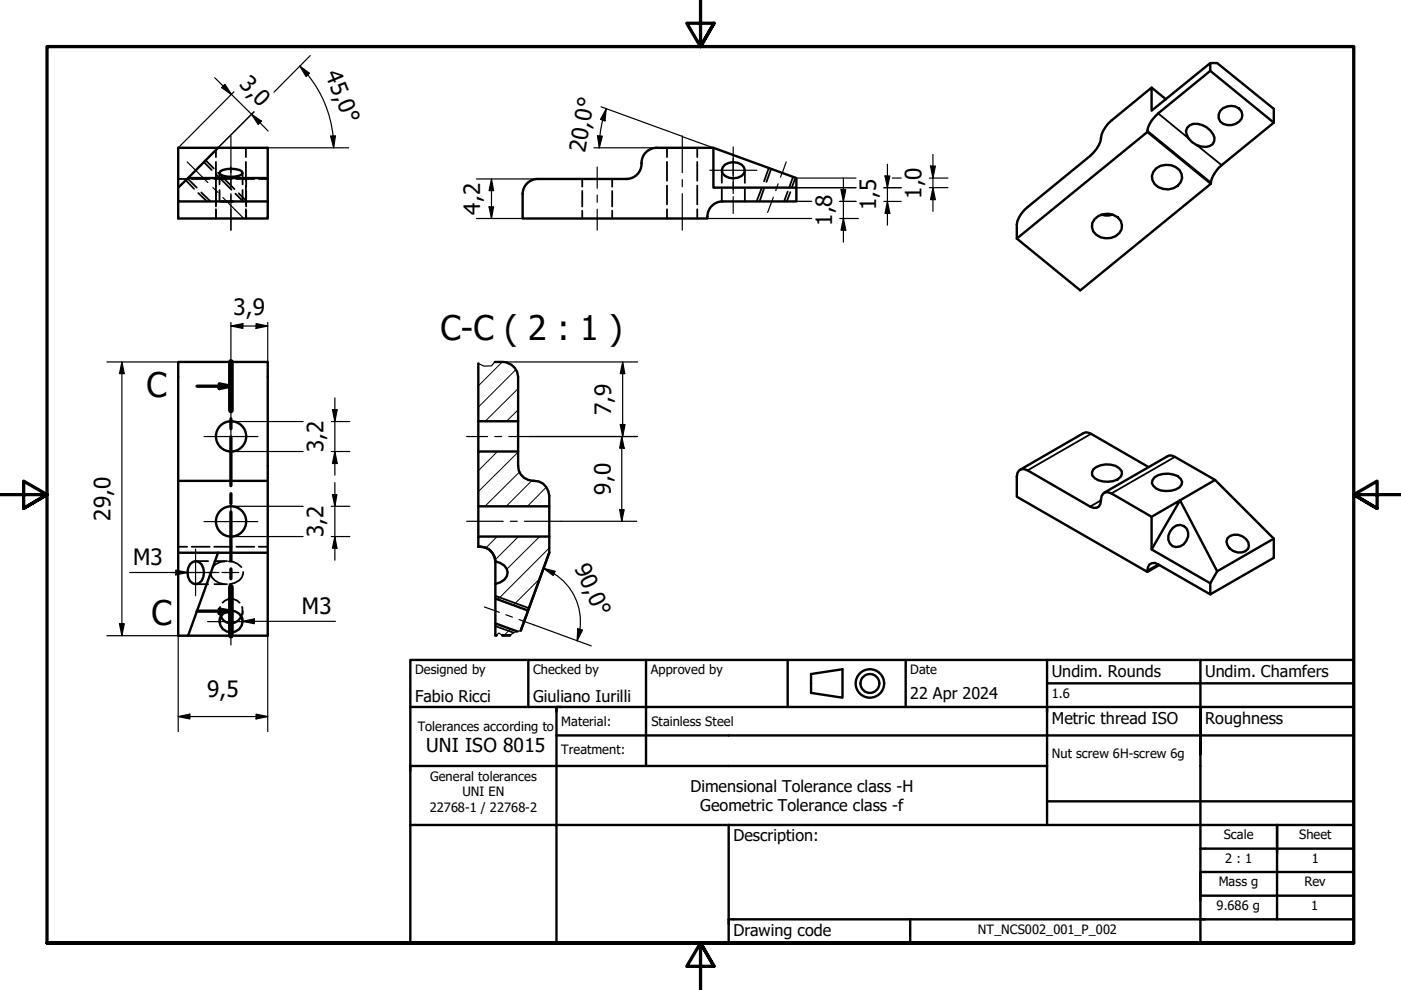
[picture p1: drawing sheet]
<svg xmlns="http://www.w3.org/2000/svg" width="297mm" height="210mm" viewBox="0 0 297 210" stroke-linecap="round" stroke-linejoin="round" font-family="sans-serif">
<!-- layer: Hatch (ISO) -->
<g fill="none" stroke="#000" stroke-width=".21">
<path d="M101.6 77.1l-.2 .2M106.5 76.7l-5.1 5.1M109.3 78.4l-7.9 7.9M105.5 95.7l-4.1 4.1M109.9 95.9l-8.5 8.3M109.9 86.9l-2.5 2.4M109.9 82.4l-7 6.9M105.4 113.8l-2.4 2.4M109.9 113.8l-4.9 4.9M110.2 100l-7.4 7.4M112.8 101.9l-5.5 5.5M114.4 113.8l-7 6.9"/>
<path d="M115.8 103.3l-4 4.1M116.5 107.2l-.2 .2M116.5 116.2l-11 10.9M108.3 133.3l-1.4 1.4M114.4 122.7l-5.6 5.6"/>
</g>
<!-- layer: Hidden (ISO) -->
<g fill="none" stroke="#000" stroke-width=".38">
<path d="M37.8 37.9h1.9M39.4 38.2l1.7 1.8M39.8 37.8l1.9 2M40.6 37.9h3.8M43.2 34.4l1.7 1.6M43.6 34l1.7 1.7M45.4 37.9h3.7M45.7 36.9l3.4 3.3M45.8 31.3v2M45.8 34.3v9.5M46.2 36.6l3.5 3.5M46.5 36.7v2.4"/>
<path d="M50.1 37.9h3.8M51.4 36.7v2.4M52.1 31.3v2M52.1 34.3v4M52.1 39.3v4M52.2 37.9v1.7M54.9 37.9h1.9M123.4 37.9v1.7M129.8 37.9v1.7M141.4 31.3v2M141.4 34.3v4M141.4 39.3v4"/>
<path d="M147.8 31.3v2M147.8 34.3v4M147.8 39.3v4M153 36.1v2.7M157.9 36.1v2.7M161.5 39.9l-1.1 2.8M162 40l-1 2.7M163 35.6l-1 2.9M163.5 35.8l-1 2.8M168.1 37.5l-.7 2.1M168.7 37.7l-.8 2M42 40.9l1.9 1.8"/>
<path d="M42.7 40.8l1.9 1.9M45.8 44.4v1.9M46.5 40.3v2.4M49.9 41.1l1.7 1.6M50.6 41l1.7 1.7M51.4 40.3v2.4M52.1 44.4v1.9M52.2 40.5v3.3M52.2 44.7v1.6M123.4 40.5v3.3M123.4 44.7v1.6M129.8 40.5v3.3"/>
<path d="M129.8 44.7v1.6M141.4 44.4v1.9M147.8 44.4v1.9M153 40.1v2.7M157.9 40.1v2.6M167 40.6l-.8 2.1M167.6 40.7l-.8 2M37.8 115.9h1.9M40.6 115.9h3.8M41.5 119h2.6M45.4 115.9h3.7M45.5 119h2.6"/>
<path d="M47.7 119a3.2 3.2 0 0 0-2.6 1.2M48.5 119a3.5 3.5 0 0 1 2.7 1.2M50.1 115.9h3.8M54.9 115.9h1.9M41.5 123.9h2.6M44.7 121.3a2.23 2.23 0 0 0 1.8 2.3l1.1 .3M45.5 123.9h2.6M46.5 129.6v.7M46.5 131v.8M46.7 128.7l-.2 1.1 .3 .9M47.2 127.8a2.31 2.31 0 0 1 3.6 0M51.3 128.7l.1 1.1-.2 .9"/>
<path d="M51.4 129.6v.7M51.4 131v.8M51.6 121.3a2.83 2.83 0 0 1-3 2.6"/>
</g>
<!-- layer: Visible (ISO) -->
<g fill="none" stroke="#000" stroke-width=".51">
<path d="M244.2 18.6l3 2.5M256.6 15l13.5 11-11.1 9a5.6 5.6 0 0 0-2.3 4l-27.7 22.6-13.4-11M256.6 13.4h1.5l12 9.7v2.9M39.9 37.8h16.9M46.2 31.3h-8.4v11.4h19M46.2 31.3h10.6v11.4M46.2 31.3l-8.4 8.5M46.7 36.3a5.3 5.3 0 0 1 4.5 0l.2 .4a2.52 2.52 0 0 1-2.4 .8 2.49 2.49 0 0 1-2.5-.8zM114 37.9a3.2 3.2 0 0 0-3.2 3.3v5.1h39.2v-.4M136 34.5a3.2 3.2 0 0 1-3.2 3.4h-18.8M139.2 31.3h12.1v8.5h17.5v2.9h-15.6a3.2 3.2 0 0 0-3.2 3.2M139.2 31.3a3.2 3.2 0 0 0-3.2 3.2"/>
<path d="M151.3 31.3l17.5 6.5v2M153.7 34.9a3 3 0 0 1 4 .6l.2 .6a2.17 2.17 0 0 1-2.5 1.7 2.15 2.15 0 0 1-2.4-1.7l.2-.6zM234.9 26.2l9.3-7.6v4.9l12.4-10.1v1.6l-11 9a5.6 5.6 0 0 0-2.3 4l-27.7 22.6v-3a5.6 5.6 0 0 1 2.3-3.7l13.2-10.8a6.2 6.2 0 0 0 2.5-4.6l.3-.7zM243.3 28l13.4 11M245.2 35.7a3.5 3.5 0 0 1 5.3 1.2 2.69 2.69 0 0 1-2.8 3.3 3.1 3.1 0 0 1-3.5-2.9l.3-.9zM251.7 27.1a2.48 2.48 0 0 1 3.2-.6 4.2 4.2 0 0 1 2.6 2.7 1.67 1.67 0 0 1-1.8 2 4 4 0 0 1-4.2-3.5zM258.7 23.5a2.84 2.84 0 0 1 4.5 .1 1.9 1.9 0 0 1-1.2 2.7 2.93 2.93 0 0 1-3.3-.5l-.3-.7v-.8zM37.8 42.7v3.6h19v-3.6M46.9 42.7h2.5M232.1 46.5a3.5 3.5 0 0 1 5.5 .3 2.74 2.74 0 0 1-3.2 3.7 2.78 2.78 0 0 1-2.8-3.2zM233.5 45.5l.8 .2 1.6-.2M104.9 76.7l2.3 .1"/>
<path d="M107.4 76.9a3.3 3.3 0 0 1 2.5 3v9.4h-8.5v-12.2M101.4 95.7h8.5v3a3.2 3.2 0 0 0 3.3 3.3 3.1 3.1 0 0 1 3.3 3.1v2.3h-15.1zM101.4 89.3v6.4M109.9 89.3v6.4M216 99.8l.5-.3h.7l.7 .2 13.2 7.7a1.42 1.42 0 0 0 1.7 .1 1.42 1.42 0 0 0 .6-1.5 1.39 1.39 0 0 1 .7-1.5 1.39 1.39 0 0 1 1.5 .1l8.6 5v6.9l12.4 7.2v2.3l-11-6.3a1.45 1.45 0 0 0-1.8-.1 1.45 1.45 0 0 0-.5 1.7l-27.7-16v-4.2l.1-.8zM231.8 99.5a4.5 4.5 0 0 1 5.5-.2l.5 .6a1.82 1.82 0 0 1-1.8 2.1 4.5 4.5 0 0 1-4.4-1.2l-.1-.6zM243.5 99l-12.2-7-1.1-.3-13.9 7.9M37.8 117.2h8.4M37.8 102h19M40.3 119.7a1.45 1.45 0 0 1 2.4 0 3 3 0 0 1-.5 4 1.63 1.63 0 0 1-2.3-1.4l-.1-.9 .1-.9zM46.2 117.2l-6.3 17.6h-2.1v-58.1h19v58.1h-16.9M46.2 117.2h10.6"/>
<path d="M101.4 115.9h.5M101.4 107.4v6.4M101.9 115.9h-.5v-2.1h15.1v3.3l-4.5 12.3-7-2.5v-3.1M101.9 115.9a3.1 3.1 0 0 1 3.1 3.1 2.76 2.76 0 0 1 2.6 2.4 2.74 2.74 0 0 1-2.6 2.4M101.9 115.9a3.1 3.1 0 0 1 3.1 3.2M105 119v4.8M116.5 117.1l-6.1 16.6 1.6-4.3M116.5 107.4v6.4M234.1 104.5l13.9-7.9 1.1 .3 8.5 4.9 12.5 12.4v4.1l-13.5 7.7M244.2 109.6l6-3.5-6 10.4M244.8 101.2a4.6 4.6 0 0 1 5.5 .3l.3 .6a2.21 2.21 0 0 1-2.3 1.9 3.5 3.5 0 0 1-4.1-1.5l.1-.7zM245.8 119.8l-2.5 1.5"/>
<path d="M248.7 111.9a1.91 1.91 0 0 1 2.3-.4 1.91 1.91 0 0 1 .9 2.3 2.5 2.5 0 0 1-3.3 2 2.2 2.2 0 0 1-.5-3.1zM257.6 101.8l-7.4 4.3 7.9 15-1.5 2.6M260.2 114.1a2.69 2.69 0 0 1 2.8-.6 2.69 2.69 0 0 1 1.8 2.2 1.89 1.89 0 0 1-2.4 1.4 2.65 2.65 0 0 1-2.4-2.3zM270.1 114.2l-12 6.9M46.8 130.7a2.37 2.37 0 0 0 2.2 1.5 2.37 2.37 0 0 0 2.2-1.5M47.2 130.1a2.35 2.35 0 0 1 3.7 .3 2.35 2.35 0 0 1-1 3.5 2.34 2.34 0 0 1-2.9-.8 2.34 2.34 0 0 1 .2-3zM105 126.9v5.3M106.5 134.7h1.6M109.7 133.9l-4.7-1.7v2.5h.2h-.2"/>
<circle cx="49" cy="92.5" r="3.2"/>
<circle cx="49" cy="110.6" r="3.2"/>
</g>
<!-- layer: Hidden (ISO) -->
<g fill="#000">
<circle cx="151.3" cy="31.3" r=".19"/>
<circle cx="46.2" cy="117.2" r=".19"/>
</g>
<!-- layer: Visible Narrow (ISO) -->
<path d="M243.3 27.7l13.4 11M245.6 24l6.4 5.3M253.7 30.8l5.3 4.2M231.3 92l-13.4 7.7M249.1 96.9l-13.5 7.7M233.4 106.1l-2.3 1.3M245.6 119.7l-2.3 1.2M105 126.3l7.1 2.6M105 132.8l3.9 1.3" fill="none" stroke="#000" stroke-width=".38"/>
<!-- layer: Break Line (ISO) -->
<path d="M104.9 76.7l-.7 .9h-1.6l-1.2-.5M107.2 76.8l.2 .1M105.2 134.7l.6-.5 .7 .5M105.2 134.7h.1M106.5 134.7h.1M110.4 133.7l-1.4 .4-.9 .6" fill="none" stroke="#000" stroke-width=".25"/>
<!-- layer: Visible (ISO) -->
<g fill="#000">
<circle cx="101.4" cy="115.9" r=".25"/>
<circle cx="105" cy="134.7" r=".25"/>
</g>
<!-- layer: Section Line (ISO) -->
<path d="M49 76.7v10.3M41.8 81.9h7.2M46.5 81.4l2.5 .5-2.5 .5zM49 88.8v2.1M49 92.6v10.4M49 104.7v2.1M49 108.6v10.2M41.8 129.6h7.2M46.5 129.1l2.5 .5-2.5 .5zM49 120.6v2.1M49 124.4v10.4" fill="none" stroke="#000" stroke-width=".7"/>
<path d="M49 76.7v10.3M49 124.4v10.4" fill="none" stroke="#000" stroke-width="1.2"/>
<path d="M46.5 81.4l2.5 .5-2.5 .5zM46.5 129.1l2.5 .5-2.5 .5z" fill="#000"/>
<!-- layer: Border (ISO) -->
<path d="M148.5 -.1v10l-2.9-5h5.8l-2.9 5 2.9-5M0 104.9h10l-5-2.9v5.8l5-2.9-5 2.9M297 104.9h-10l5-2.9v5.8l-5-2.9 5 2.9M10 199.9v-190h277v190h-277h277M151.4 204.9l-2.9-5 2.9 5h-5.8l2.9-5v10" fill="none" stroke="#000" stroke-width=".7"/>
<!-- layer: Title (ISO) -->
<g fill="none" stroke="#000" stroke-width=".51">
<path d="M87 139.9h200v60h-200zM112 139.9v10M137 139.9v22.5M167 139.9v10M192 139.9v10M222 139.9v11M254.5 139.9v10M87 149.9h200M118 155.9h169M118 149.9v25h169M119 149.9h-1v1M172 142.9l6.6-1v6l-6.6-1z"/>
<path d="M222 149.9v25M222 144.9h65M254.5 159.9v-10v50M87 174.9h31v25h-49M154.5 174.9v25M222 162.4h-135v1M222 169.9h65M254.5 179.9h32.5M270.8 174.9v20M154.5 194.9h132.5M193 194.9v5M287 189.9h-32.5v1"/>
<path d="M287 184.9h-32.5v5"/>
<circle cx="184.4" cy="144.9" r="3"/>
<circle cx="184.4" cy="144.9" r="2"/>
</g>
<!-- layer: 0 -->
<path d="M88 149.9h50M270.8 174.9h5M154.5 194.9h1M255.8 184.9h4.9" fill="none" stroke="#000" stroke-width=".21"/>
<!-- layer: Dimension (ISO) -->
<g fill="none" stroke="#000" stroke-width=".25">
<path d="M45.5 16.5l11.3 11.3M47 18.6l.7-.7 1.4 2.1zM49.6 19.5l-11.8 11.8M63.6 14l2 1.5-.7 .7zM63.6 14l1.6 1.8M65.2 15.9a24.5 24.5 0 0 1 5.4 12.9M65.8 11.8l-7.7 7.7M49.1 31.3h24.8M53.3 24.2l2.1 1.5-.7 .7zM53.8 23.7l-7.6 7.6h2.7M70.1 28.9l1-.1-.4 2.5zM70.6 28.9l.1 2.4"/>
<path d="M101 37.9h13M104.2 37.9l.4 2.5h-.9zM104.2 37.9v8.4M125.9 31.3h13.3M126.7 28.8l1 .1-.6 2.4zM127.2 28.9l-.1 2.4M127.4 22.6l17.1 6.3M127.8 25.4l-.6 3.4M128.5 23.1l-.2 2.5-1-.3zM128.5 23.1l-.7 2.3M144.7 29l6.6 2.3M168.8 39.8h12.7"/>
<path d="M168.8 37.8h12.7M178.8 37.8v13.5M187.4 39.8h3.7M187.6 37.3h1.1l-.5 2.5zM188.2 34.8v12.9M189.2 37.8h1.9M197 39.8h4M197 37.8h4M197.3 35.2h1l-.5 2.6zM197.8 39.8l.5 2.5h-1zM197.8 32.7v12.1M101 46.3h9.8"/>
<path d="M103.7 43.9h.9l-.4 2.4zM150 46.3h22.1M168.8 42.7h3.3M178.1 42.7h3.4M178.1 46.3h3.9M178.3 40.2h1l-.5 2.5zM178.8 46.3l.5 2.5h-1zM187.4 42.7h3.7M188.2 42.7l.5 2.5h-1.1zM22.7 76.7h15.1M25.8 76.7l.6 2.5h-1.1zM25.8 76.7v58.1"/>
<path d="M49 69.1l2.5-.5v1zM49 69.1h7.8M49 68.4v18.4M54.3 68.6l2.5 .5-2.5 .5zM56.8 68.4v8.3M106.6 76.7h28.6M132 76.7l.5 2.5h-1zM132 76.7v15.9M49.1 89.4h15.2M49.1 95.7h15.2M70.2 89.4h4M70.2 95.7h4"/>
<path d="M70.5 86.8h1l-.5 2.6zM71 95.7l.5 2.6h-1zM71 84.4v16.3M112.3 92.6h22.9M131.5 90h1l-.5 2.6zM131.8 92.6l.5 2.4h-.9zM131.8 92.6v17.9M49.1 107.4h15.2M49.1 113.8h15.2M70.2 107.4h4M70.2 113.8h4M70.5 104.9h.9l-.4 2.5z"/>
<path d="M71 113.8l.4 2.4h-.9zM71 102.3v16.5M118.9 110.5h16.1M131.4 108h.9l-.5 2.5zM22.7 134.8h15.1v20.3M25.3 132.2h1.1l-.6 2.6zM56.8 134.8v20.3M113.2 132.5l12.1 4.4M115.3 120.5l2.4 .6-.4 .9zM115.3 120.5l2.2 1.1M117.4 121.6a12 12 0 0 1 5.5 11.8M122.5 133.3l1 .3-1.1 2.3z"/>
<path d="M123 133.4l-.6 2.5M37.8 151.9l2.5-.5v1zM37.8 151.9h19M54.3 151.4l2.5 .5-2.5 .5z"/>
</g>
<g fill="#000">
<path d="M47 18.6l.7-.7 1.4 2.1zM63.6 14l2 1.5-.7 .7zM53.3 24.2l2.1 1.5-.7 .7zM70.1 28.9l1-.1-.4 2.5zM126.7 28.8l1 .1-.6 2.4zM128.5 23.1l-.2 2.5-1-.3zM187.6 37.3h1.1l-.5 2.5zM197.3 35.2h1l-.5 2.6zM103.7 43.9h.9l-.4 2.4zM104.2 37.9l.4 2.5h-.9zM178.3 40.2h1l-.5 2.5zM178.8 46.3l.5 2.5h-1z"/>
<path d="M188.2 42.7l.5 2.5h-1.1zM197.8 39.8l.5 2.5h-1zM25.8 76.7l.6 2.5h-1.1zM49 69.1l2.5-.5v1zM54.3 68.6l2.5 .5-2.5 .5zM132 76.7l.5 2.5h-1zM70.5 86.8h1l-.5 2.6zM71 95.7l.5 2.6h-1zM131.5 90h1l-.5 2.6zM131.8 92.6l.5 2.4h-.9zM70.5 104.9h.9l-.4 2.5zM71 113.8l.4 2.4h-.9z"/>
<path d="M131.4 108h.9l-.5 2.5zM25.3 132.2h1.1l-.6 2.6zM115.3 120.5l2.4 .6-.4 .9zM122.5 133.3l1 .3-1.1 2.3zM37.8 151.9l2.5-.5v1zM54.3 151.4l2.5 .5-2.5 .5z"/>
</g>
<!-- layer: Centerline (ISO) -->
<g fill="none" stroke="#000" stroke-width=".25">
<path d="M39.7 34.3l4.4 4.4M45.1 39.8l1.1 1M49 28.8v11.1M126.6 35.4v4.5M144.7 28.8v7.8M144.7 38.1v1.5M155.4 33.6v3.6M155.4 38.6v1.6M165 39l-.5 1.4M165.9 36.5l-.4 1.1M166.7 34.3l-.8 2.4M47.2 41.9l4.4 4.4"/>
<path d="M49 41.1v7.7M126.6 41.4v1.5M126.6 44.4v4.4M144.7 41.1v7.7M155.4 41.7v3.5M164 41.8l-1.2 3.3M98.9 92.6h4.5M104.9 92.6h1.5M107.9 92.6h4.4M98.9 110.5h7.8M108.2 110.5h1.5M111.2 110.5h7.7"/>
<path d="M39 121.4h3.5M44.1 121.4h1.4M47.1 121.4h3.5M102.7 128.7l3.2 1.1M107.3 130.3l1.3 .5M110 131.4l.9 .3M110.9 131.7l2.3 .8"/>
</g>
<!-- layer: Center Mark (ISO) -->
<path d="M150.5 36.1h10M155.4 31.2v9.9M43.2 92.6h11.5M49 86.8v11.5M41.5 116.4v9.9M43.2 110.6h11.5M49 104.9v11.3M36.5 121.4h9.9M44 131.8h9.9M49 126.8v10" fill="none" stroke="#000" stroke-width=".25"/>
<!-- layer: Symbol (ISO) -->
<path d="M27.5 121.4h12.3M37.3 120.9l2.5 .5-2.5 .5zM51.4 131.7l2.5-.5v1zM51.4 131.7h19.7" fill="none" stroke="#000" stroke-width=".25"/>
<path d="M37.3 120.9l2.5 .5-2.5 .5zM51.4 131.7l2.5-.5v1z" fill="#000"/>
<g font-size="7.2">
<text x="93.4" y="72.1">C-C ( 2 : 1 )</text>
<text x="31.1" y="84.2">C</text>
<text x="32.1" y="132.4">C</text>
</g>
<g font-size="4.8">
<text x="68.9" y="15.7" transform="rotate(68 68.9 15.7)">45,0°</text>
<text x="50.5" y="18.1" transform="rotate(45 50.5 18.1)">3,0</text>
<text x="124.1" y="32.4" transform="rotate(-80 124.1 32.4)">20,0°</text>
<text x="101.8" y="45.5" transform="rotate(-90 101.8 45.5)">4,2</text>
<text x="176.4" y="47.9" transform="rotate(-90 176.4 47.9)">1,8</text>
<text x="185.7" y="44.6" transform="rotate(-90 185.7 44.6)">1,5</text>
<text x="195.4" y="42.1" transform="rotate(-90 195.4 42.1)">1,0</text>
<text x="49.5" y="66.8">3,9</text>
<text x="129.6" y="88" transform="rotate(-90 129.6 88)">7,9</text>
<text x="68.6" y="95.9" transform="rotate(-90 68.6 95.9)">3,2</text>
<text x="129.5" y="104.9" transform="rotate(-90 129.5 104.9)">9,0</text>
<text x="23.4" y="110.4" transform="rotate(-90 23.4 110.4)">29,0</text>
<text x="68.6" y="113.9" transform="rotate(-90 68.6 113.9)">3,2</text>
<text x="28.3" y="119.8">M3</text>
<text x="121.7" y="120.4" transform="rotate(65 121.7 120.4)">90,0°</text>
<text x="64" y="130.1">M3</text>
<text x="43.9" y="147.8">9,5</text>
</g>
<text font-size="4.1" x="90.4" y="159.5">UNI ISO 8015</text>
<g font-size="3.4">
<text x="223" y="143.5">Undim. Rounds</text>
<text x="255.5" y="143.5">Undim. Chamfers</text>
<text x="88" y="148.9">Fabio Ricci</text>
<text x="113" y="148.9">Giuliano Iurilli</text>
<text x="193" y="148.2">22 Apr 2024</text>
<text x="223" y="153.5">Metric thread ISO</text>
<text x="255.5" y="153.5">Roughness</text>
<text x="146.4" y="167.9">Dimensional Tolerance class -H</text>
<text x="148.5" y="172">Geometric Tolerance class -f</text>
<text x="155.5" y="178.4">Description:</text>
<text x="155.5" y="198.5">Drawing code</text>
</g>
<g font-size="2.7">
<text x="88" y="143">Designed by</text>
<text x="113" y="143">Checked by</text>
<text x="138" y="143">Approved by</text>
<text x="193" y="142.9">Date</text>
<text x="223" y="147.9">1.6</text>
<text x="88.6" y="155">Tolerances according to</text>
<text x="119" y="154">Material:</text>
<text x="138.1" y="154">Stainless Steel</text>
<text x="119" y="159.9">Treatment:</text>
<text x="223" y="160.8">Nut screw 6H-screw 6g</text>
<text x="91.2" y="165.5">General tolerances</text>
<text x="91.1" y="172.1">22768-1 / 22768-2</text>
<text x="98" y="168.8">UNI EN</text>
<text x="259.5" y="178">Scale</text>
<text x="275.5" y="178">Sheet</text>
<text x="259.8" y="182.9">2 : 1</text>
<text x="278.1" y="182.9">1</text>
<text x="258.4" y="187.9">Mass g</text>
<text x="276.6" y="187.9">Rev</text>
<text x="207.3" y="198">NT_NCS002_001_P_002</text>
<text x="257.9" y="192.9">9.686 g</text>
<text x="278" y="192.9">1</text>
</g>
</svg>
